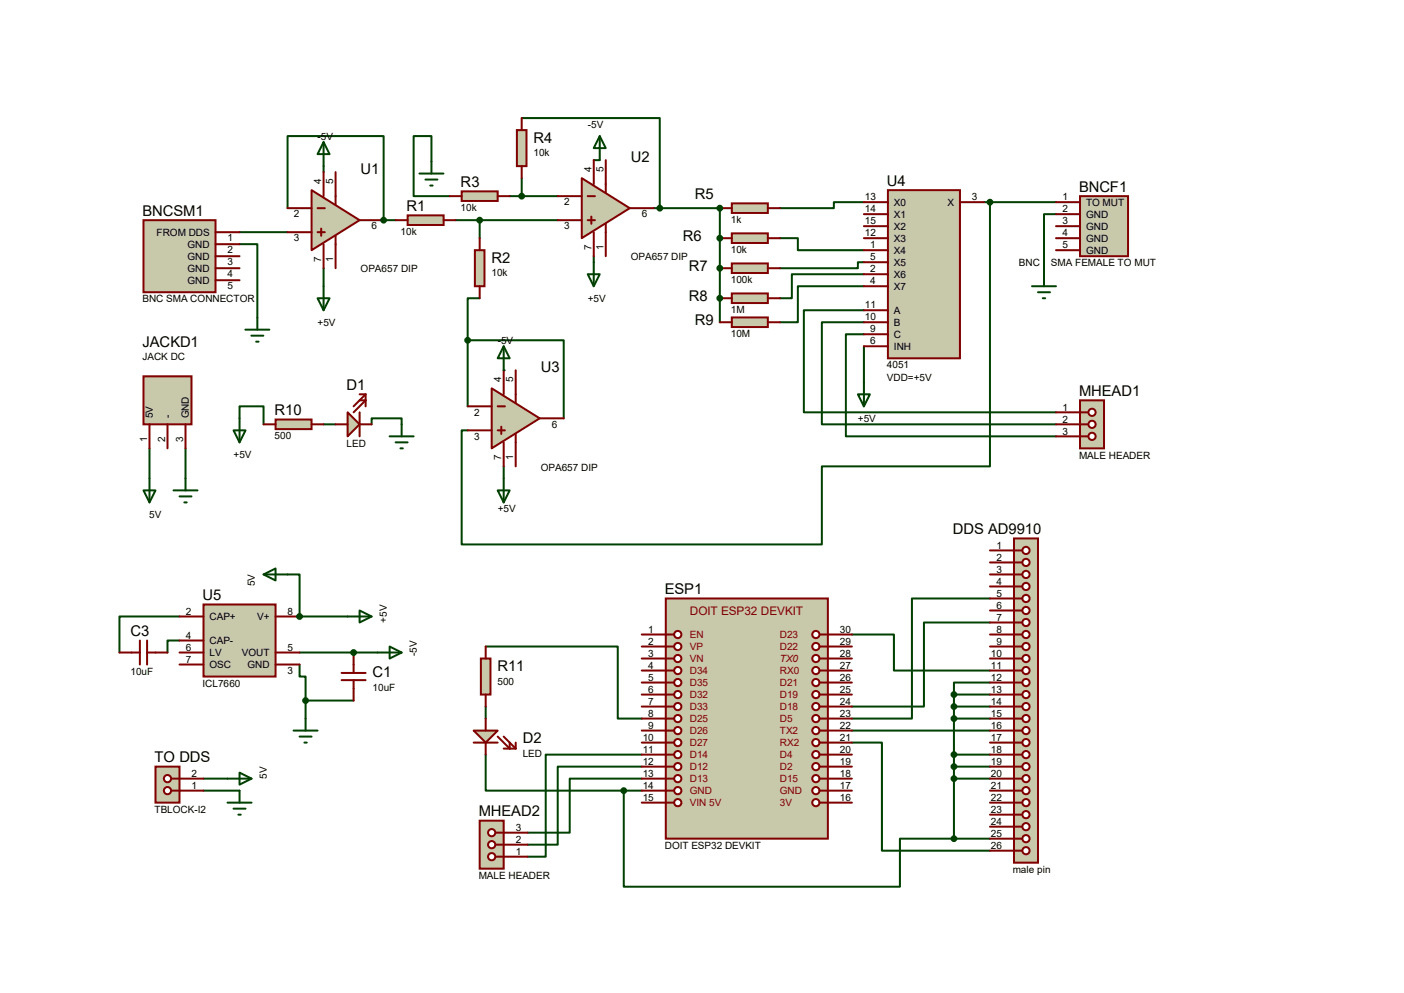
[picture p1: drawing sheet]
<svg xmlns="http://www.w3.org/2000/svg" width="297mm" height="210mm" viewBox="0 0 297 210" stroke-linecap="round" stroke-linejoin="round" font-family="sans-serif">
<path d="M91.3 34.2v-5.4h-3.8v12.7h7.6M165 50.4h3.8v2.5h14M182.8 42.8h-6.4v1.2h-11.4M182.8 55.5h-1.3v1.2h-16.5M182.8 58h-15.3v5.1h-2.5M182.8 60.5h-14v7.7h-3.8" fill="none" stroke="#004000" stroke-width=".42"/>
<circle cx="152.3" cy="44" r=".21" fill="#004000"/>
<path d="M152.3 44v6.4" fill="none" stroke="#004000" stroke-width=".42"/>
<circle cx="152.3" cy="50.4" r=".21" fill="#004000"/>
<path d="M152.3 50.4v6.3" fill="none" stroke="#004000" stroke-width=".42"/>
<circle cx="152.3" cy="56.7" r=".21" fill="#004000"/>
<path d="M152.3 56.7v6.4" fill="none" stroke="#004000" stroke-width=".42"/>
<circle cx="152.3" cy="63.1" r=".21" fill="#004000"/>
<g fill="none" stroke="#004000" stroke-width=".42">
<path d="M68.5 35.1v1.3M50.7 51.6h3.7v15.6M50.7 49.1h10.1M68.5 56.7v3.8M81.2 46.6h2.5M223.4 45.3h-2.5v12.7M152.3 63.1v5.1M182.8 73.2v7.7M50.7 88.5v-2.6h5.1v3.8M68.5 89.7h2.5M78.6 89.7v-1.2h6.4v1.2M38 135.5h-2.6v2.5"/>
<path d="M38 130.4h-12.7v7.6M102.7 136.7h28v15.3h5.1M180.2 134.2h8.9v7.6h20.3M209.4 126.6h-16.5v25.4h-12.7M209.4 131.7h-13.9v17.7h-15.3M102.7 149.4v2.6M180.2 157.1h6.4v22.8h22.8M180.2 154.5h29.2M201.8 146.9v17.8h7.6M201.8 159.6h7.6M201.8 152h7.6M201.8 149.4h7.6"/>
<path d="M201.8 146.9h7.6M209.4 144.4h-7.6v2.5M43.1 164.7h5M43.1 167.2h7.6M201.8 162.1h7.6"/>
</g>
<circle cx="81.2" cy="46.6" r=".21" fill="#004000"/>
<path d="M110.4 25h29.2v19M110.4 37.7v3.8M125.6 33.9h1.3M60.8 44v-15.2h20.4v17.8M96.4 46.6h21.6M101.5 46.6v3.8M107.8 41.5h10.2M125.6 54.2v1.3M138.3 44h14M106.6 98.6v2.6" fill="none" stroke="#004000" stroke-width=".42"/>
<circle cx="106.6" cy="78.3" r=".21" fill="#004000"/>
<g fill="none" stroke="#004000" stroke-width=".42">
<path d="M208.2 42.8h15.2M209.4 42.8v55.8h-35.5v16.5h-76.2v-24.1h1.2M98.9 72h20.4v16.5M98.9 72v13.9M101.5 63.1h-2.6v8.9M182.8 65.6h-12.7v21.6h53.3M182.8 68.2h-8.9v21.5h49.5M182.8 70.7h-3.9v21.6h44.5M63.4 130.4h10.1M63.4 140.5v2.6h1.2v5.1M64.6 148.2v3.8M64.6 148.2h10.2"/>
<path d="M102.7 159.6v7.6h29.3M135.8 159.6h-20.4v21.6h-3.8M132 167.2v20.3h58.4v-10.1h11.4M132 167.2h3.8M135.8 162.1h-17.8v16.5h-6.4M135.8 164.7h-15.3v11.4h-8.9M201.8 177.4h7.6M201.8 164.7v12.7"/>
</g>
<circle cx="63.4" cy="130.4" r=".21" fill="#004000"/>
<path d="M60.8 121.5h2.6v8.9M63.4 138h11.4" fill="none" stroke="#004000" stroke-width=".42"/>
<circle cx="74.8" cy="138" r=".21" fill="#004000"/>
<path d="M31.6 94.8v6.4M39.2 94.8v6.4M74.8 138h5.1" fill="none" stroke="#004000" stroke-width=".42"/>
<path d="M86.2 45.6h7.7v2h-7.7z" fill="#c8c8aa" stroke="#800000" stroke-width=".42"/>
<path d="M83.7 46.6h2.5M93.9 46.6h2.5" fill="none" stroke="#800000" stroke-width=".42"/>
<path d="M100.5 52.9h2v7.6h-2z" fill="#c8c8aa" stroke="#800000" stroke-width=".42"/>
<path d="M101.5 50.4v2.5M101.5 60.5v2.6" fill="none" stroke="#800000" stroke-width=".42"/>
<path d="M97.7 40.5h7.6v2h-7.6z" fill="#c8c8aa" stroke="#800000" stroke-width=".42"/>
<path d="M95.1 41.5h2.6M105.3 41.5h2.5" fill="none" stroke="#800000" stroke-width=".42"/>
<path d="M109.3 27.5h2.1v7.6h-2.1z" fill="#c8c8aa" stroke="#800000" stroke-width=".42"/>
<path d="M110.4 25v2.5M110.4 35.1v2.6" fill="none" stroke="#800000" stroke-width=".42"/>
<path d="M187.8 40.2h15.3v35.6h-15.3z" fill="#c8c8aa" stroke="#800000" stroke-width=".42"/>
<g fill="none" stroke="#800000" stroke-width=".42">
<path d="M182.8 42.8h5M182.8 45.3h5M182.8 47.8h5M182.8 50.4h5M182.8 52.9h5M182.8 55.5h5M182.8 58h5M203.1 42.8h5.1M182.8 60.5h5M182.8 65.6h5M182.8 68.2h5M182.8 70.7h5"/>
<path d="M182.8 73.2h5"/>
</g>
<g fill="none" stroke="#004000" stroke-width=".42">
<path d="M68.5 30.1l1.2 2.5h-2.5zM68.5 30.1v5M88.7 36.7h5.1M90 38h2.5M91 39.2h.5M91.3 34.2v2.5M124.3 58h2.6l-1.3 2.5zM125.6 55.5v5M67.2 63.1h2.5l-1.2 2.5zM68.5 60.5v5.1M30.4 103.7h2.5l-1.3 2.6zM31.6 101.2v5.1"/>
<path d="M36.7 103.7h5.1M38 105h2.5M39 106.3h.5M39.2 101.2v2.5M105.3 103.7h2.5l-1.2 2.6zM106.6 101.2v5.1"/>
</g>
<path d="M154.8 43h7.6v2h-7.6z" fill="#c8c8aa" stroke="#800000" stroke-width=".42"/>
<path d="M152.3 44h2.5M162.4 44h2.6" fill="none" stroke="#800000" stroke-width=".42"/>
<path d="M154.8 49.4h7.6v2h-7.6z" fill="#c8c8aa" stroke="#800000" stroke-width=".42"/>
<path d="M152.3 50.4h2.5M162.4 50.4h2.6" fill="none" stroke="#800000" stroke-width=".42"/>
<path d="M154.8 55.7h7.6v2h-7.6z" fill="#c8c8aa" stroke="#800000" stroke-width=".42"/>
<path d="M152.3 56.7h2.5M162.4 56.7h2.6" fill="none" stroke="#800000" stroke-width=".42"/>
<path d="M154.8 62.1h7.6v2h-7.6z" fill="#c8c8aa" stroke="#800000" stroke-width=".42"/>
<path d="M152.3 63.1h2.5M162.4 63.1h2.6" fill="none" stroke="#800000" stroke-width=".42"/>
<path d="M154.8 67.1h7.6v2.1h-7.6z" fill="#c8c8aa" stroke="#800000" stroke-width=".42"/>
<path d="M152.3 68.2h2.5M162.4 68.2h2.6" fill="none" stroke="#800000" stroke-width=".42"/>
<g fill="#004000" stroke="#004000" stroke-width=".42">
<circle cx="152.3" cy="44" r=".51"/>
<circle cx="152.3" cy="50.4" r=".51"/>
<circle cx="152.3" cy="56.7" r=".51"/>
<circle cx="152.3" cy="63.1" r=".51"/>
</g>
<path d="M43.1 127.8h15.2v15.3h-15.2z" fill="#c8c8aa" stroke="#800000" stroke-width=".42"/>
<path d="M38 130.4h5.1M38 135.5h5.1M38 138h5.1M58.3 130.4h5.1M58.3 138h5.1M38 140.5h5.1M58.3 140.5h5.1" fill="none" stroke="#800000" stroke-width=".42"/>
<path d="M73.5 130.4h5.1M76.1 129.1l2.5 1.3-2.5 1.3z" fill="none" stroke="#004000" stroke-width=".42"/>
<path d="M140.8 126.6h34.3v50.8h-34.3z" fill="#c8c8aa" stroke="#800000" stroke-width=".42"/>
<path d="M140.8 134.2h1.8" fill="none" stroke="#800000" stroke-width=".42"/>
<circle cx="143.4" cy="136.7" r=".76" fill="#fff" stroke="#800000" stroke-width=".42"/>
<path d="M140.8 136.7h1.8" fill="none" stroke="#800000" stroke-width=".42"/>
<circle cx="143.4" cy="139.3" r=".76" fill="#fff" stroke="#800000" stroke-width=".42"/>
<path d="M140.8 139.3h1.8" fill="none" stroke="#800000" stroke-width=".42"/>
<circle cx="143.4" cy="141.8" r=".76" fill="#fff" stroke="#800000" stroke-width=".42"/>
<path d="M140.8 141.8h1.8" fill="none" stroke="#800000" stroke-width=".42"/>
<circle cx="143.4" cy="144.4" r=".76" fill="#fff" stroke="#800000" stroke-width=".42"/>
<path d="M140.8 144.4h1.8" fill="none" stroke="#800000" stroke-width=".42"/>
<circle cx="143.4" cy="146.9" r=".76" fill="#fff" stroke="#800000" stroke-width=".42"/>
<path d="M140.8 146.9h1.8" fill="none" stroke="#800000" stroke-width=".42"/>
<circle cx="143.4" cy="149.4" r=".76" fill="#fff" stroke="#800000" stroke-width=".42"/>
<path d="M140.8 149.4h1.8" fill="none" stroke="#800000" stroke-width=".42"/>
<circle cx="143.4" cy="152" r=".76" fill="#fff" stroke="#800000" stroke-width=".42"/>
<path d="M140.8 152h1.8" fill="none" stroke="#800000" stroke-width=".42"/>
<circle cx="143.4" cy="154.5" r=".76" fill="#fff" stroke="#800000" stroke-width=".42"/>
<path d="M140.8 154.5h1.8" fill="none" stroke="#800000" stroke-width=".42"/>
<circle cx="143.4" cy="157.1" r=".76" fill="#fff" stroke="#800000" stroke-width=".42"/>
<path d="M140.8 157.1h1.8" fill="none" stroke="#800000" stroke-width=".42"/>
<circle cx="143.4" cy="159.6" r=".76" fill="#fff" stroke="#800000" stroke-width=".42"/>
<path d="M140.8 159.6h1.8" fill="none" stroke="#800000" stroke-width=".42"/>
<circle cx="143.4" cy="162.1" r=".76" fill="#fff" stroke="#800000" stroke-width=".42"/>
<path d="M140.8 162.1h1.8" fill="none" stroke="#800000" stroke-width=".42"/>
<circle cx="143.4" cy="164.7" r=".76" fill="#fff" stroke="#800000" stroke-width=".42"/>
<path d="M140.8 164.7h1.8" fill="none" stroke="#800000" stroke-width=".42"/>
<circle cx="143.4" cy="167.2" r=".76" fill="#fff" stroke="#800000" stroke-width=".42"/>
<path d="M140.8 167.2h1.8" fill="none" stroke="#800000" stroke-width=".42"/>
<circle cx="143.4" cy="169.8" r=".76" fill="#fff" stroke="#800000" stroke-width=".42"/>
<path d="M140.8 169.8h1.8" fill="none" stroke="#800000" stroke-width=".42"/>
<circle cx="143.4" cy="134.2" r=".76" fill="#fff" stroke="#800000" stroke-width=".42"/>
<path d="M173.4 134.2h1.7" fill="none" stroke="#800000" stroke-width=".42"/>
<circle cx="172.6" cy="136.7" r=".76" fill="#fff" stroke="#800000" stroke-width=".42"/>
<path d="M173.4 136.7h1.7" fill="none" stroke="#800000" stroke-width=".42"/>
<circle cx="172.6" cy="139.3" r=".76" fill="#fff" stroke="#800000" stroke-width=".42"/>
<path d="M173.4 139.3h1.7" fill="none" stroke="#800000" stroke-width=".42"/>
<circle cx="172.6" cy="141.8" r=".76" fill="#fff" stroke="#800000" stroke-width=".42"/>
<path d="M173.4 141.8h1.7" fill="none" stroke="#800000" stroke-width=".42"/>
<circle cx="172.6" cy="144.4" r=".76" fill="#fff" stroke="#800000" stroke-width=".42"/>
<path d="M173.4 144.4h1.7" fill="none" stroke="#800000" stroke-width=".42"/>
<circle cx="172.6" cy="146.9" r=".76" fill="#fff" stroke="#800000" stroke-width=".42"/>
<path d="M173.4 146.9h1.7" fill="none" stroke="#800000" stroke-width=".42"/>
<circle cx="172.6" cy="149.4" r=".76" fill="#fff" stroke="#800000" stroke-width=".42"/>
<path d="M173.4 149.4h1.7" fill="none" stroke="#800000" stroke-width=".42"/>
<circle cx="172.6" cy="152" r=".76" fill="#fff" stroke="#800000" stroke-width=".42"/>
<path d="M173.4 152h1.7" fill="none" stroke="#800000" stroke-width=".42"/>
<circle cx="172.6" cy="154.5" r=".76" fill="#fff" stroke="#800000" stroke-width=".42"/>
<path d="M173.4 154.5h1.7" fill="none" stroke="#800000" stroke-width=".42"/>
<circle cx="172.6" cy="157.1" r=".76" fill="#fff" stroke="#800000" stroke-width=".42"/>
<path d="M173.4 157.1h1.7" fill="none" stroke="#800000" stroke-width=".42"/>
<circle cx="172.6" cy="159.6" r=".76" fill="#fff" stroke="#800000" stroke-width=".42"/>
<path d="M173.4 159.6h1.7" fill="none" stroke="#800000" stroke-width=".42"/>
<circle cx="172.6" cy="162.1" r=".76" fill="#fff" stroke="#800000" stroke-width=".42"/>
<path d="M173.4 162.1h1.7" fill="none" stroke="#800000" stroke-width=".42"/>
<circle cx="172.6" cy="164.7" r=".76" fill="#fff" stroke="#800000" stroke-width=".42"/>
<path d="M173.4 164.7h1.7" fill="none" stroke="#800000" stroke-width=".42"/>
<circle cx="172.6" cy="167.2" r=".76" fill="#fff" stroke="#800000" stroke-width=".42"/>
<path d="M173.4 167.2h1.7" fill="none" stroke="#800000" stroke-width=".42"/>
<circle cx="172.6" cy="169.8" r=".76" fill="#fff" stroke="#800000" stroke-width=".42"/>
<path d="M173.4 169.8h1.7" fill="none" stroke="#800000" stroke-width=".42"/>
<circle cx="172.6" cy="134.2" r=".76" fill="#fff" stroke="#800000" stroke-width=".42"/>
<g fill="none" stroke="#800000" stroke-width=".42">
<path d="M135.8 134.2h5M135.8 136.7h5M135.8 139.3h5M175.1 134.2h5.1M175.1 136.7h5.1M175.1 139.3h5.1M135.8 141.8h5M135.8 144.4h5M135.8 146.9h5M135.8 149.4h5M135.8 152h5M135.8 154.5h5"/>
<path d="M135.8 157.1h5M135.8 159.6h5M175.1 141.8h5.1M175.1 144.4h5.1M175.1 146.9h5.1M175.1 149.4h5.1M175.1 152h5.1M175.1 154.5h5.1M175.1 157.1h5.1M175.1 159.6h5.1M135.8 162.1h5M135.8 164.7h5"/>
<path d="M135.8 167.2h5M135.8 169.8h5M175.1 162.1h5.1M175.1 164.7h5.1M175.1 167.2h5.1M175.1 169.8h5.1"/>
</g>
<path d="M214.5 113.9h5.1v68.6h-5.1z" fill="#c8c8aa" stroke="#800000" stroke-width=".42"/>
<path d="M214.5 116.4h1.8" fill="none" stroke="#800000" stroke-width=".42"/>
<circle cx="217" cy="116.4" r=".76" fill="#fff" stroke="#800000" stroke-width=".42"/>
<path d="M214.5 119h1.8" fill="none" stroke="#800000" stroke-width=".42"/>
<circle cx="217" cy="119" r=".76" fill="#fff" stroke="#800000" stroke-width=".42"/>
<path d="M214.5 121.5h1.8" fill="none" stroke="#800000" stroke-width=".42"/>
<circle cx="217" cy="121.5" r=".76" fill="#fff" stroke="#800000" stroke-width=".42"/>
<path d="M214.5 124h1.8" fill="none" stroke="#800000" stroke-width=".42"/>
<circle cx="217" cy="124" r=".76" fill="#fff" stroke="#800000" stroke-width=".42"/>
<path d="M214.5 126.6h1.8" fill="none" stroke="#800000" stroke-width=".42"/>
<circle cx="217" cy="126.6" r=".76" fill="#fff" stroke="#800000" stroke-width=".42"/>
<path d="M214.5 129.1h1.8" fill="none" stroke="#800000" stroke-width=".42"/>
<circle cx="217" cy="129.1" r=".76" fill="#fff" stroke="#800000" stroke-width=".42"/>
<path d="M214.5 131.7h1.8" fill="none" stroke="#800000" stroke-width=".42"/>
<circle cx="217" cy="131.7" r=".76" fill="#fff" stroke="#800000" stroke-width=".42"/>
<path d="M214.5 134.2h1.8" fill="none" stroke="#800000" stroke-width=".42"/>
<circle cx="217" cy="134.2" r=".76" fill="#fff" stroke="#800000" stroke-width=".42"/>
<path d="M214.5 136.7h1.8" fill="none" stroke="#800000" stroke-width=".42"/>
<circle cx="217" cy="136.7" r=".76" fill="#fff" stroke="#800000" stroke-width=".42"/>
<path d="M214.5 139.3h1.8" fill="none" stroke="#800000" stroke-width=".42"/>
<circle cx="217" cy="139.3" r=".76" fill="#fff" stroke="#800000" stroke-width=".42"/>
<path d="M214.5 141.8h1.8" fill="none" stroke="#800000" stroke-width=".42"/>
<circle cx="217" cy="141.8" r=".76" fill="#fff" stroke="#800000" stroke-width=".42"/>
<path d="M214.5 144.4h1.8" fill="none" stroke="#800000" stroke-width=".42"/>
<circle cx="217" cy="144.4" r=".76" fill="#fff" stroke="#800000" stroke-width=".42"/>
<path d="M214.5 146.9h1.8" fill="none" stroke="#800000" stroke-width=".42"/>
<circle cx="217" cy="146.9" r=".76" fill="#fff" stroke="#800000" stroke-width=".42"/>
<path d="M214.5 149.4h1.8" fill="none" stroke="#800000" stroke-width=".42"/>
<circle cx="217" cy="149.4" r=".76" fill="#fff" stroke="#800000" stroke-width=".42"/>
<path d="M214.5 152h1.8" fill="none" stroke="#800000" stroke-width=".42"/>
<circle cx="217" cy="152" r=".76" fill="#fff" stroke="#800000" stroke-width=".42"/>
<path d="M214.5 154.5h1.8" fill="none" stroke="#800000" stroke-width=".42"/>
<circle cx="217" cy="154.5" r=".76" fill="#fff" stroke="#800000" stroke-width=".42"/>
<path d="M214.5 157.1h1.8" fill="none" stroke="#800000" stroke-width=".42"/>
<circle cx="217" cy="157.1" r=".76" fill="#fff" stroke="#800000" stroke-width=".42"/>
<path d="M214.5 159.6h1.8" fill="none" stroke="#800000" stroke-width=".42"/>
<circle cx="217" cy="159.6" r=".76" fill="#fff" stroke="#800000" stroke-width=".42"/>
<path d="M214.5 162.1h1.8" fill="none" stroke="#800000" stroke-width=".42"/>
<circle cx="217" cy="162.1" r=".76" fill="#fff" stroke="#800000" stroke-width=".42"/>
<path d="M214.5 164.7h1.8" fill="none" stroke="#800000" stroke-width=".42"/>
<circle cx="217" cy="164.7" r=".76" fill="#fff" stroke="#800000" stroke-width=".42"/>
<path d="M214.5 167.2h1.8" fill="none" stroke="#800000" stroke-width=".42"/>
<circle cx="217" cy="167.2" r=".76" fill="#fff" stroke="#800000" stroke-width=".42"/>
<path d="M214.5 169.8h1.8" fill="none" stroke="#800000" stroke-width=".42"/>
<circle cx="217" cy="169.8" r=".76" fill="#fff" stroke="#800000" stroke-width=".42"/>
<path d="M214.5 172.3h1.8" fill="none" stroke="#800000" stroke-width=".42"/>
<circle cx="217" cy="172.3" r=".76" fill="#fff" stroke="#800000" stroke-width=".42"/>
<path d="M214.5 174.8h1.8" fill="none" stroke="#800000" stroke-width=".42"/>
<circle cx="217" cy="174.8" r=".76" fill="#fff" stroke="#800000" stroke-width=".42"/>
<path d="M214.5 177.4h1.8" fill="none" stroke="#800000" stroke-width=".42"/>
<circle cx="217" cy="177.4" r=".76" fill="#fff" stroke="#800000" stroke-width=".42"/>
<path d="M214.5 179.9h1.8" fill="none" stroke="#800000" stroke-width=".42"/>
<circle cx="217" cy="179.9" r=".76" fill="#fff" stroke="#800000" stroke-width=".42"/>
<g fill="none" stroke="#800000" stroke-width=".42">
<path d="M209.4 116.4h5.1M209.4 119h5.1M209.4 121.5h5.1M209.4 124h5.1M209.4 126.6h5.1M209.4 129.1h5.1M209.4 131.7h5.1M209.4 134.2h5.1M209.4 136.7h5.1M209.4 139.3h5.1M209.4 141.8h5.1M209.4 144.4h5.1"/>
<path d="M209.4 146.9h5.1M209.4 149.4h5.1M209.4 152h5.1M209.4 154.5h5.1M209.4 157.1h5.1M209.4 159.6h5.1M209.4 162.1h5.1M209.4 164.7h5.1M209.4 167.2h5.1M209.4 169.8h5.1M209.4 172.3h5.1M209.4 174.8h5.1"/>
<path d="M209.4 177.4h5.1M209.4 179.9h5.1"/>
</g>
<g fill="#004000" stroke="#004000" stroke-width=".42">
<circle cx="201.8" cy="164.7" r=".51"/>
<circle cx="201.8" cy="162.1" r=".51"/>
<circle cx="201.8" cy="159.6" r=".51"/>
<circle cx="201.8" cy="152" r=".51"/>
<circle cx="201.8" cy="149.4" r=".51"/>
<circle cx="201.8" cy="146.9" r=".51"/>
</g>
<path d="M181.5 83.4h2.5l-1.2 2.5zM182.8 80.9v5" fill="none" stroke="#004000" stroke-width=".42"/>
<path d="M30.4 46.6h15.2v15.2h-15.2z" fill="#c8c8aa" stroke="#800000" stroke-width=".42"/>
<path d="M45.6 59.3h5.1M45.6 56.7h5.1M45.6 54.2h5.1M45.6 51.6h5.1M45.6 49.1h5.1" fill="none" stroke="#800000" stroke-width=".42"/>
<path d="M51.9 69.7h5.1M53.2 71h2.5M54.2 72.3h.5M54.4 67.2v2.5" fill="none" stroke="#004000" stroke-width=".42"/>
<path d="M228.5 41.5h10.1v12.7h-10.1z" fill="#c8c8aa" stroke="#800000" stroke-width=".42"/>
<path d="M223.4 52.9h5.1M223.4 47.8h5.1M223.4 45.3h5.1M223.4 50.4h5.1M223.4 42.8h5.1" fill="none" stroke="#800000" stroke-width=".42"/>
<path d="M220.9 58v2.5M218.3 60.5h5.1M219.6 61.8h2.5M220.6 63.1h.5" fill="none" stroke="#004000" stroke-width=".42"/>
<path d="M32.9 162.1h5.1v7.7h-5.1z" fill="#c8c8aa" stroke="#800000" stroke-width=".42"/>
<path d="M36.2 167.2h1.8" fill="none" stroke="#800000" stroke-width=".42"/>
<circle cx="35.4" cy="167.2" r=".76" fill="#fff" stroke="#800000" stroke-width=".42"/>
<path d="M36.2 164.7h1.8" fill="none" stroke="#800000" stroke-width=".42"/>
<circle cx="35.4" cy="164.7" r=".76" fill="#fff" stroke="#800000" stroke-width=".42"/>
<path d="M25.3 138h4.3M29.6 135.5v5M31.1 135.5v5M31.1 138h4.3M74.8 138v4.3M72.3 142.3h5M72.3 143.8h5M74.8 143.8v4.4M38 167.2h5.1M38 164.7h5.1" fill="none" stroke="#800000" stroke-width=".42"/>
<path d="M49.4 91h2.5l-1.2 2.6zM50.7 88.5v5.1M82.4 92.3h5.1M83.7 93.6h2.5M84.7 94.8h.5M85 89.7v2.6M48.1 164.7h5.1M48.1 169.8h5.1M49.4 171h2.5M50.4 172.3h.5M50.7 163.4l2.5 1.3-2.5 1.2zM50.7 167.2v2.6" fill="none" stroke="#004000" stroke-width=".42"/>
<path d="M58.3 88.7h7.6v2.1h-7.6z" fill="#c8c8aa" stroke="#800000" stroke-width=".42"/>
<path d="M55.8 89.7h2.5M65.9 89.7h2.6" fill="none" stroke="#800000" stroke-width=".42"/>
<path d="M73.5 87.2l2.6 2.5-2.6 2.6z" fill="#c8c8aa" stroke="#800000" stroke-width=".42"/>
<path d="M71 89.7h2.5M76.1 87.2v5.1M76.1 84.7h1.2l-2.5 2.5M76.1 83.4h1.2M76.1 89.7h2.5M77.3 83.4l-2.5 2.5M77.3 83.4v2.5" fill="none" stroke="#800000" stroke-width=".42"/>
<path d="M101.7 139.3h2.1v7.6h-2.1z" fill="#c8c8aa" stroke="#800000" stroke-width=".42"/>
<path d="M102.7 136.7v2.6M102.7 146.9v2.5" fill="none" stroke="#800000" stroke-width=".42"/>
<path d="M100.2 154.5h5.1l-2.6 2.6z" fill="#c8c8aa" stroke="#800000" stroke-width=".42"/>
<path d="M100.2 157.1h5.1M102.7 152v2.5M102.7 157.1v2.5M105.3 155.8l2.5 2.5v-1.2M106.6 155.8l2.5 2.5M106.6 158.3h2.5M109.1 157.1v1.2" fill="none" stroke="#800000" stroke-width=".42"/>
<path d="M65.9 40.2l10.2 6.4-10.2 6.3z" fill="#c8c8aa" stroke="#800000" stroke-width=".42"/>
<path d="M68.5 36.4v5.1M71 36.4v6.9M60.8 44h5.1M60.8 49.1h5.1M67.2 44h1.5M67.2 49.1h1.5M67.9 48.3v1.6M68.5 51.6v5.1M71 49.9v6.8M76.1 46.6h5.1" fill="none" stroke="#800000" stroke-width=".42"/>
<circle cx="81.2" cy="46.6" r=".51" fill="#004000" stroke="#004000" stroke-width=".42"/>
<path d="M123.1 37.7l10.1 6.3-10.1 6.4z" fill="#c8c8aa" stroke="#800000" stroke-width=".42"/>
<path d="M125.6 33.9v5M128.1 33.9v6.8M118 41.5h5.1M118 46.6h5.1M124.3 41.5h1.6M124.3 46.6h1.6M125.1 45.8v1.5M125.6 49.1v5.1M128.1 47.3v6.9M133.2 44h5.1" fill="none" stroke="#800000" stroke-width=".42"/>
<path d="M126.9 28.8l1.2 2.5h-2.5zM126.9 28.8v5.1" fill="none" stroke="#004000" stroke-width=".42"/>
<g fill="#004000" stroke="#004000" stroke-width=".42">
<circle cx="139.6" cy="44" r=".51"/>
<circle cx="110.4" cy="41.5" r=".51"/>
<circle cx="101.5" cy="46.6" r=".51"/>
</g>
<path d="M104 82.1l10.2 6.4-10.2 6.3z" fill="#c8c8aa" stroke="#800000" stroke-width=".42"/>
<path d="M106.6 78.3v5.1M109.1 78.3v6.9M98.9 85.9h5.1M98.9 91h5.1M105.3 85.9h1.5M105.3 91h1.5M106 90.3v1.5M106.6 93.6v5M109.1 91.8v6.8M114.2 88.5h5.1" fill="none" stroke="#800000" stroke-width=".42"/>
<path d="M106.6 73.2l1.2 2.6h-2.5zM106.6 73.2v5.1" fill="none" stroke="#004000" stroke-width=".42"/>
<g fill="#004000" stroke="#004000" stroke-width=".42">
<circle cx="98.9" cy="72" r=".51"/>
<circle cx="209.4" cy="42.8" r=".51"/>
</g>
<path d="M228.5 84.7h5.1v10.1h-5.1z" fill="#c8c8aa" stroke="#800000" stroke-width=".42"/>
<path d="M228.5 87.2h1.8" fill="none" stroke="#800000" stroke-width=".42"/>
<circle cx="231" cy="87.2" r=".76" fill="#fff" stroke="#800000" stroke-width=".42"/>
<path d="M228.5 89.7h1.8" fill="none" stroke="#800000" stroke-width=".42"/>
<circle cx="231" cy="89.7" r=".76" fill="#fff" stroke="#800000" stroke-width=".42"/>
<path d="M228.5 92.3h1.8" fill="none" stroke="#800000" stroke-width=".42"/>
<circle cx="231" cy="92.3" r=".76" fill="#fff" stroke="#800000" stroke-width=".42"/>
<path d="M223.4 87.2h5.1M223.4 89.7h5.1M223.4 92.3h5.1" fill="none" stroke="#800000" stroke-width=".42"/>
<path d="M101.5 173.6h5.1v10.1h-5.1z" fill="#c8c8aa" stroke="#800000" stroke-width=".42"/>
<path d="M104.8 181.2h1.8" fill="none" stroke="#800000" stroke-width=".42"/>
<circle cx="104" cy="181.2" r=".76" fill="#fff" stroke="#800000" stroke-width=".42"/>
<path d="M104.8 178.6h1.8" fill="none" stroke="#800000" stroke-width=".42"/>
<circle cx="104" cy="178.6" r=".76" fill="#fff" stroke="#800000" stroke-width=".42"/>
<path d="M104.8 176.1h1.8" fill="none" stroke="#800000" stroke-width=".42"/>
<circle cx="104" cy="176.1" r=".76" fill="#fff" stroke="#800000" stroke-width=".42"/>
<path d="M106.6 178.6h5M106.6 176.1h5M106.6 181.2h5" fill="none" stroke="#800000" stroke-width=".42"/>
<g fill="#004000" stroke="#004000" stroke-width=".42">
<circle cx="201.8" cy="177.4" r=".51"/>
<circle cx="132" cy="167.2" r=".51"/>
<circle cx="64.6" cy="148.2" r=".51"/>
<circle cx="63.4" cy="130.4" r=".51"/>
<circle cx="74.8" cy="138" r=".51"/>
</g>
<path d="M55.8 121.5l2.5-1.3v2.6zM55.8 121.5h5M79.9 138h5.1M82.4 136.7l2.6 1.3-2.6 1.3zM62.1 154.5h5.1M63.4 155.8h2.5M64.4 157.1h.5M64.6 152v2.5" fill="none" stroke="#004000" stroke-width=".42"/>
<path d="M30.4 79.6h10.1v10.1h-10.1z" fill="#c8c8aa" stroke="#800000" stroke-width=".42"/>
<path d="M31.6 89.7v5.1M35.4 89.7v5.1M39.2 89.7v5.1" fill="none" stroke="#800000" stroke-width=".42"/>
<g font-size="3.1">
<text x="112.9" y="30.1">R4</text>
<text x="133.4" y="34.2">U2</text>
<text x="76.3" y="36.8">U1</text>
<text x="97.5" y="39.6">R3</text>
<text x="187.6" y="39.3">U4</text>
<text x="228.3" y="40.6">BNCF1</text>
<text x="30.1" y="45.7">BNCSM1</text>
<text x="86" y="44.7">R1</text>
<text x="147" y="42.1">R5</text>
<text x="144.4" y="51">R6</text>
<text x="104" y="55.5">R2</text>
<text x="145.7" y="57.4">R7</text>
<text x="145.7" y="63.7">R8</text>
<text x="147" y="68.8">R9</text>
<text x="30.1" y="73.3">JACKD1</text>
<text x="73.3" y="82.5">D1</text>
<text x="114.4" y="78.7">U3</text>
<text x="228.3" y="83.8">MHEAD1</text>
<text x="58.1" y="87.8">R10</text>
<text x="201.6" y="113">DDS AD9910</text>
<text x="140.6" y="125.7">ESP1</text>
<text x="42.8" y="127">U5</text>
<text x="27.6" y="134.6">C3</text>
<text x="78.8" y="143.2">C1</text>
<text x="105.2" y="141.9">R11</text>
<text x="32.7" y="161.2">TO DDS</text>
<text x="110.6" y="157.1">D2</text>
<text x="101.3" y="172.7">MHEAD2</text>
</g>
<text font-size="2.5" fill="#800000" x="145.9" y="130.1">DOIT ESP32 DEVKIT</text>
<g font-size="2.1">
<text x="67.2" y="29.5">-5V</text>
<text x="124.3" y="27">-5V</text>
<text x="112.9" y="33.1">10k</text>
<text x="67.9" y="38.9" transform="rotate(-90 67.9 38.9)">4</text>
<text x="70.5" y="38.9" transform="rotate(-90 70.5 38.9)">5</text>
<text x="125.1" y="36.4" transform="rotate(-90 125.1 36.4)">4</text>
<text x="127.6" y="36.4" transform="rotate(-90 127.6 36.4)">5</text>
<text x="62.2" y="46">2</text>
<text x="97.5" y="44.7">10k</text>
<text x="119.3" y="43.4">2</text>
<text x="135.8" y="46">6</text>
<text x="154.6" y="47.2">1k</text>
<text x="183" y="42.4">13</text>
<text x="183" y="44.9">14</text>
<text x="183" y="47.5">15</text>
<text x="189.1" y="43.5">X0</text>
<text x="189.1" y="46.1">X1</text>
<text x="200.4" y="43.5">X</text>
<text x="205.6" y="42.4">3</text>
<text x="224.7" y="47.5">3</text>
<text x="224.7" y="44.9">2</text>
<text x="224.7" y="42.4">1</text>
<text x="229.7" y="46.1">GND</text>
<text x="229.7" y="43.5">TO MUT</text>
<text x="33.1" y="49.9">FROM DDS</text>
<text x="39.7" y="52.4">GND</text>
<text x="48.1" y="53.6">2</text>
<text x="48.1" y="51.1">1</text>
<text x="62.2" y="51.1">3</text>
<text x="78.6" y="48.5">6</text>
<text x="84.8" y="49.7">10k</text>
<text x="119.3" y="48.5">3</text>
<text x="125.1" y="52.8" transform="rotate(-90 125.1 52.8)">7</text>
<text x="127.6" y="52.8" transform="rotate(-90 127.6 52.8)">1</text>
<text x="154.6" y="53.6">10k</text>
<text x="183" y="50">12</text>
<text x="184.1" y="52.5">1</text>
<text x="189.1" y="48.6">X2</text>
<text x="189.1" y="51.1">X3</text>
<text x="189.1" y="53.7">X4</text>
<text x="224.7" y="52.5">5</text>
<text x="224.7" y="50">4</text>
<text x="229.7" y="53.7">GND</text>
<text x="229.7" y="48.6">GND</text>
<text x="229.7" y="51.1">GND</text>
<text x="39.7" y="57.5">GND</text>
<text x="39.7" y="54.9">GND</text>
<text x="48.1" y="58.7">4</text>
<text x="48.1" y="56.1">3</text>
<text x="67.9" y="55.4" transform="rotate(-90 67.9 55.4)">7</text>
<text x="70.5" y="55.4" transform="rotate(-90 70.5 55.4)">1</text>
<text x="76.3" y="57.6">OPA657 DIP</text>
<text x="104" y="58.5">10k</text>
<text x="133.4" y="55.1">OPA657 DIP</text>
<text x="154.6" y="59.9">100k</text>
<text x="184.1" y="55.1">5</text>
<text x="184.1" y="57.6">2</text>
<text x="189.1" y="56.2">X5</text>
<text x="189.1" y="58.8">X6</text>
<text x="215.6" y="56.3">BNC</text>
<text x="222.3" y="56.3">SMA FEMALE TO MUT</text>
<text x="30.1" y="64">BNC SMA CONNECTOR</text>
<text x="39.7" y="60">GND</text>
<text x="48.1" y="61.2">5</text>
<text x="124.3" y="63.8">+5V</text>
<text x="183" y="65.2">11</text>
<text x="184.1" y="60.2">4</text>
<text x="189.1" y="61.3">X7</text>
<text x="67.2" y="68.9">+5V</text>
<text x="154.6" y="66.3">1M</text>
<text x="154.6" y="71.3">10M</text>
<text x="183" y="67.8">10</text>
<text x="184.1" y="70.3">9</text>
<text x="189.1" y="66.4">A</text>
<text x="189.1" y="68.9">B</text>
<text x="189.1" y="71.5">C</text>
<text x="30.1" y="76.2">JACK DC</text>
<text x="105.3" y="72.7">-5V</text>
<text x="184.1" y="72.9">6</text>
<text x="187.6" y="77.9">4051</text>
<text x="189.1" y="74">INH</text>
<text x="106" y="80.9" transform="rotate(-90 106 80.9)">4</text>
<text x="108.6" y="80.9" transform="rotate(-90 108.6 80.9)">5</text>
<text x="187.6" y="80.5">VDD=+5V</text>
<text x="32.3" y="88.5" transform="rotate(-90 32.3 88.5)">5V</text>
<text x="36.1" y="88.5" transform="rotate(-90 36.1 88.5)">-</text>
<text x="39.9" y="88.5" transform="rotate(-90 39.9 88.5)">GND</text>
<text x="100.3" y="87.9">2</text>
<text x="181.5" y="89.2">+5V</text>
<text x="224.7" y="86.8">1</text>
<text x="224.7" y="89.4">2</text>
<text x="31.1" y="93.5" transform="rotate(-90 31.1 93.5)">1</text>
<text x="34.9" y="93.5" transform="rotate(-90 34.9 93.5)">2</text>
<text x="38.7" y="93.5" transform="rotate(-90 38.7 93.5)">3</text>
<text x="58.1" y="92.9">500</text>
<text x="73.3" y="94.4">LED</text>
<text x="100.3" y="93">3</text>
<text x="116.7" y="90.4">6</text>
<text x="224.7" y="91.9">3</text>
<text x="49.4" y="96.9">+5V</text>
<text x="106" y="97.3" transform="rotate(-90 106 97.3)">7</text>
<text x="108.6" y="97.3" transform="rotate(-90 108.6 97.3)">1</text>
<text x="114.4" y="99.5">OPA657 DIP</text>
<text x="228.3" y="97">MALE HEADER</text>
<text x="31.6" y="109.6">5V</text>
<text x="105.3" y="108.3">+5V</text>
<text x="210.8" y="116">1</text>
<text x="210.8" y="118.6">2</text>
<text x="53.9" y="124" transform="rotate(-90 53.9 124)">5V</text>
<text x="210.8" y="121.1">3</text>
<text x="210.8" y="123.7">4</text>
<text x="39.3" y="130">2</text>
<text x="44.3" y="131.1">CAP+</text>
<text x="54.4" y="131.1">V+</text>
<text x="60.8" y="130">8</text>
<text x="81.8" y="131.7" transform="rotate(-90 81.8 131.7)">+5V</text>
<text x="210.8" y="126.2">5</text>
<text x="210.8" y="128.7">6</text>
<text x="210.8" y="131.3">7</text>
<text x="39.3" y="135.1">4</text>
<text x="39.3" y="137.6">6</text>
<text x="44.3" y="136.2">CAP-</text>
<text x="60.8" y="137.6">5</text>
<text x="137.1" y="133.8">1</text>
<text x="137.1" y="136.4">2</text>
<text x="177.7" y="133.8">30</text>
<text x="177.7" y="136.4">29</text>
<text x="210.8" y="133.8">8</text>
<text x="210.8" y="136.4">9</text>
<text x="27.6" y="142.7">10uF</text>
<text x="39.3" y="140.2">7</text>
<text x="44.3" y="138.8">LV</text>
<text x="44.3" y="141.3">OSC</text>
<text x="51.2" y="138.8">VOUT</text>
<text x="52.4" y="141.3">GND</text>
<text x="60.8" y="142.5">3</text>
<text x="88.2" y="138.7" transform="rotate(-90 88.2 138.7)">-5V</text>
<text x="137.1" y="138.9">3</text>
<text x="137.1" y="141.4">4</text>
<text x="137.1" y="144">5</text>
<text x="177.7" y="138.9">28</text>
<text x="177.7" y="141.4">27</text>
<text x="177.7" y="144">26</text>
<text x="209.6" y="138.9">10</text>
<text x="209.6" y="141.4">11</text>
<text x="209.6" y="144">12</text>
<text x="42.8" y="145.2">ICL7660</text>
<text x="78.8" y="146.1">10uF</text>
<text x="105.2" y="144.8">500</text>
<text x="137.1" y="146.5">6</text>
<text x="137.1" y="149.1">7</text>
<text x="177.7" y="146.5">25</text>
<text x="177.7" y="149.1">24</text>
<text x="209.6" y="146.5">13</text>
<text x="209.6" y="149.1">14</text>
<text x="137.1" y="151.6">8</text>
<text x="137.1" y="154.1">9</text>
<text x="177.7" y="151.6">23</text>
<text x="177.7" y="154.1">22</text>
<text x="209.6" y="151.6">15</text>
<text x="209.6" y="154.1">16</text>
<text x="110.6" y="160.1">LED</text>
<text x="136" y="156.7">10</text>
<text x="136" y="159.2">11</text>
<text x="136" y="161.8">12</text>
<text x="177.7" y="156.7">21</text>
<text x="177.7" y="159.2">20</text>
<text x="177.7" y="161.8">19</text>
<text x="209.6" y="156.7">17</text>
<text x="209.6" y="159.2">18</text>
<text x="209.6" y="161.8">19</text>
<text x="40.5" y="166.8">1</text>
<text x="40.5" y="164.3">2</text>
<text x="56.4" y="164.7" transform="rotate(-90 56.4 164.7)">5V</text>
<text x="136" y="164.3">13</text>
<text x="136" y="166.8">14</text>
<text x="177.7" y="164.3">18</text>
<text x="177.7" y="166.8">17</text>
<text x="209.6" y="164.3">20</text>
<text x="209.6" y="166.8">21</text>
<text x="32.7" y="171.9">TBLOCK-I2</text>
<text x="136" y="169.4">15</text>
<text x="177.7" y="169.4">16</text>
<text x="209.6" y="169.4">22</text>
<text x="209.6" y="171.9">23</text>
<text x="109.1" y="178.3">2</text>
<text x="109.1" y="175.7">3</text>
<text x="140.6" y="179.5">DOIT ESP32 DEVKIT</text>
<text x="209.6" y="174.5">24</text>
<text x="209.6" y="177">25</text>
<text x="209.6" y="179.5">26</text>
<text x="101.3" y="185.9">MALE HEADER</text>
<text x="109.1" y="180.8">1</text>
<text x="214.3" y="184.6">male pin</text>
</g>
<g font-size="2.1" fill="#800000">
<text x="145.9" y="134.9">EN</text>
<text x="145.9" y="137.4">VP</text>
<text x="165" y="134.9">D23</text>
<text x="165" y="137.4">D22</text>
<text x="145.9" y="140">VN</text>
<text x="145.9" y="142.5">D34</text>
<text x="165" y="140">TX0</text>
<text x="165" y="142.5">RX0</text>
<text x="145.9" y="145">D35</text>
<text x="145.9" y="147.6">D32</text>
<text x="165" y="145">D21</text>
<text x="165" y="147.6">D19</text>
<text x="145.9" y="150.1">D33</text>
<text x="145.9" y="152.7">D25</text>
<text x="145.9" y="155.2">D26</text>
<text x="165" y="150.1">D18</text>
<text x="165" y="152.7">D5</text>
<text x="165" y="155.2">TX2</text>
<text x="145.9" y="157.7">D27</text>
<text x="145.9" y="160.3">D14</text>
<text x="165" y="157.7">RX2</text>
<text x="165" y="160.3">D4</text>
<text x="145.9" y="162.8">D12</text>
<text x="145.9" y="165.4">D13</text>
<text x="145.9" y="167.9">GND</text>
<text x="165" y="162.8">D2</text>
<text x="165" y="165.4">D15</text>
<text x="165" y="167.9">GND</text>
<text x="145.9" y="170.4">VIN 5V</text>
<text x="165" y="170.4">3V</text>
</g>
</svg>
